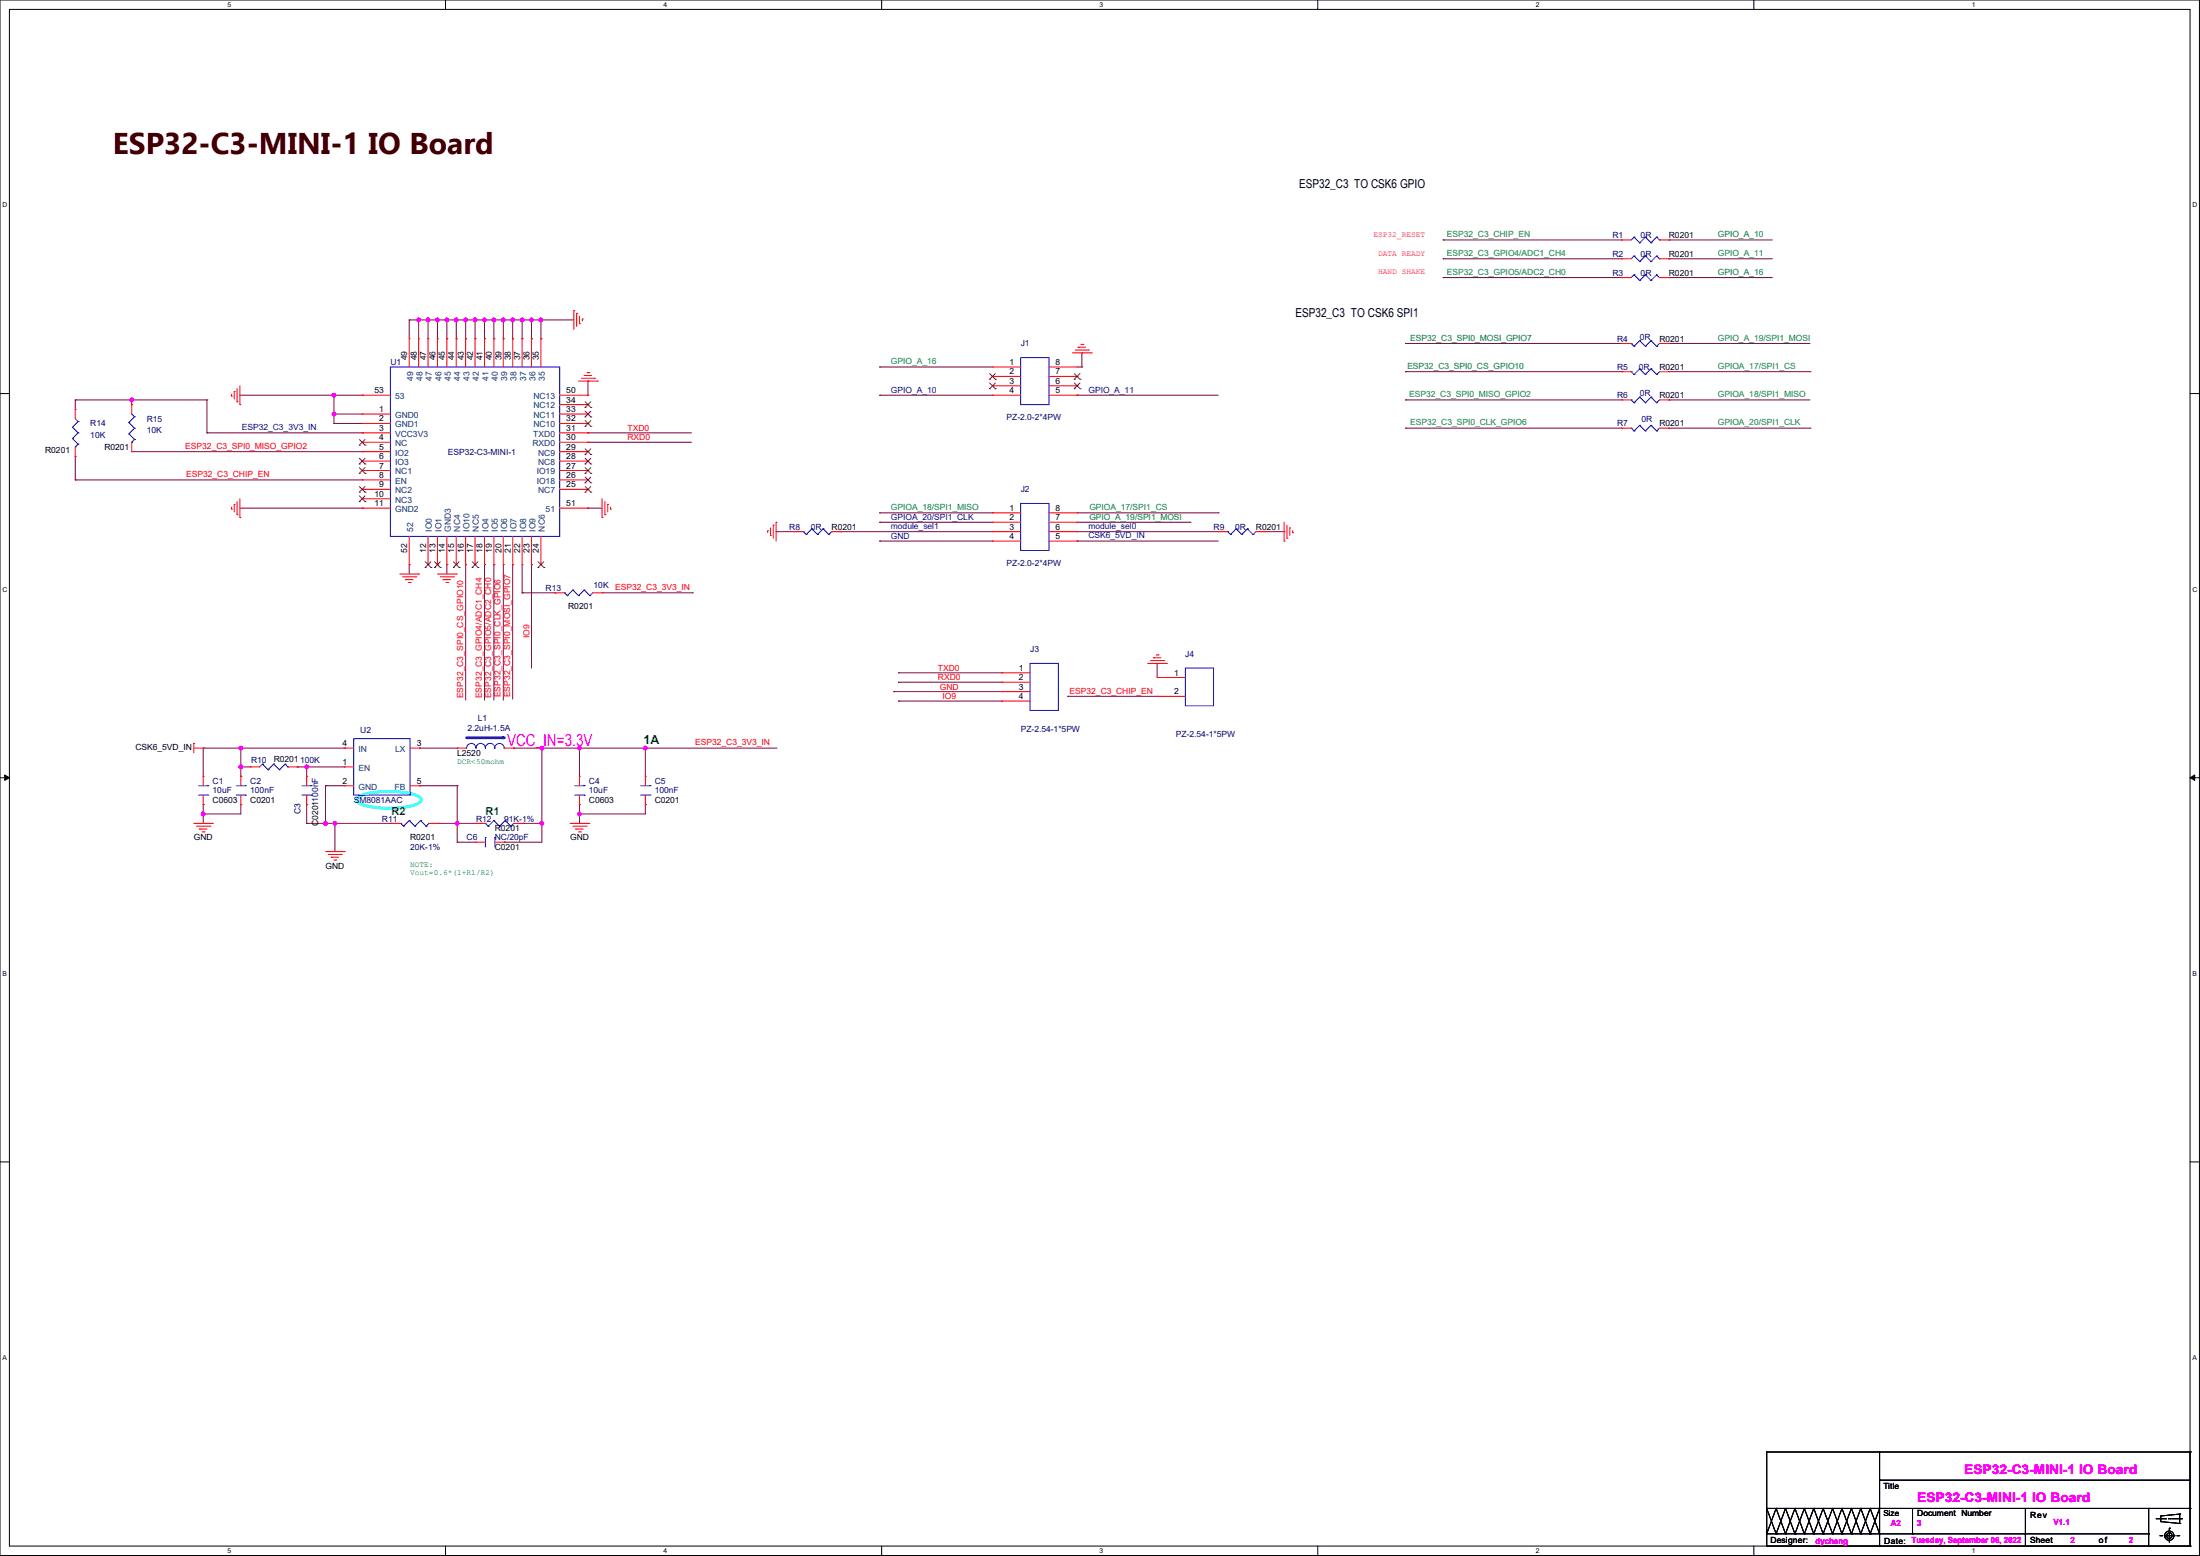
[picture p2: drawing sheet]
<svg xmlns="http://www.w3.org/2000/svg" width="297mm" height="210mm" viewBox="0 0 297 210" stroke-linecap="round" stroke-linejoin="round" font-family="sans-serif">
<g fill="none" stroke="#000" stroke-width=".14">
<path d="M0 0h296.9v209.9h-296.9zM1.3 1.3h294.4v207.4h-294.4zM60.1 0v1.3M119 0v1.3M177.9 0v1.3M236.8 0v1.3M0 53.1h1.3M295.7 53.1h1.2M0 105h1.3M.6 104.6l.7 .4-.7 .3zM295.7 105l.6-.4v.7zM295.7 105h1.2"/>
<path d="M0 156.8h1.3M295.7 156.8h1.2M60.1 208.7v1.2M119 208.7v1.2M177.9 208.7v1.2M236.8 208.7v1.2"/>
</g>
<path d="M.6 104.6l.7 .4-.7 .3zM295.7 105l.6-.4v.7z" fill="#000"/>
<path d="M48.2 107.7a7.4 7.4 0 0 1 4.3-.9 7.4 7.4 0 0 1 4.3 .9l.1 .2a1.84 1.84 0 0 1-1.7 .9 12.8 12.8 0 0 1-6.6-.4l-.4-.2-.1-.3z" fill="none" stroke="#0ff" stroke-width=".38"/>
<g fill="none" stroke="#800040" stroke-width=".14">
<path d="M194.8 37.5h.1M194.8 32.4h.1M194.8 34.9h.1M194.8 37.5h24.1M194.8 32.4h24.1M194.8 34.9h24.1M225.3 37.5h.1M225.3 32.4h.1M225.3 34.9h.1M225.3 37.5h14M225.3 32.4h14M225.3 34.9h14"/>
<path d="M27.9 58.4h21M32.4 53.3h12.7M45.1 53.3h.1M48.9 58.4h.1M79.4 59.7h.1M79.4 58.4h.1M79.4 58.4h13.9M79.4 59.7h13.9M118.7 49.5h.1M118.7 53.3h.1M118.7 53.3h15.3M118.7 49.5h15.3"/>
<path d="M145.4 53.3h.1M145.4 53.3h19.1M145.4 49.5h.6M146 49.5h.1M146 47.6h.1M146 47.6v1.9M189.7 54h.1M189.7 57.8h.1M189.7 46.4h.1M189.7 50.2h.1M189.7 50.2h29.2M189.7 57.8h29.2"/>
<path d="M189.7 46.4h29.2M189.7 54h29.2M225.3 46.4h.1M225.3 54h.1M225.3 50.2h19M225.3 57.8h19M225.3 46.4h19M225.3 54h19M244.3 50.2h.1M244.3 57.8h.1M17.8 61h31.1M48.9 61h.1"/>
<path d="M62.9 76.2h.1M62.9 76.2v18.3M67.9 76.2h.1M67.9 76.2v18.3M69.2 76.2h.1M69.2 76.2v18.2M79.4 68.6h.1M79.4 68.6h1.9M113.5 71.8h.1M113.5 71.8h20.5M118.7 70.5h.1M118.7 73h.1"/>
<path d="M118.7 69.2h.1M118.7 70.5h15.3M118.7 73h15.3M118.7 69.2h15.3M145.4 73h.1M145.4 71.8h.1M145.4 70.5h15.3M145.4 71.8h19.1M145.4 73h19.1M145.4 69.2h19.1M160.7 70.5h.1M164.5 69.2h.1"/>
<path d="M32.5 103.5h.1M45.2 111.1h.1M45.2 111.1v3.8M45.2 111.1h7.6M46.5 101h.1M46.5 101h-14v2.5M52.8 111.1h.1"/>
</g>
<circle cx="32.5" cy="101" r=".25" fill="#f0f"/>
<circle cx="32.5" cy="101" r=".25" fill="none" stroke="#f0f" stroke-width=".14"/>
<path d="M32.5 103.5h.1M32.5 103.5h1.3" fill="none" stroke="#800040" stroke-width=".14"/>
<circle cx="32.5" cy="103.5" r=".25" fill="#f0f"/>
<circle cx="32.5" cy="103.5" r=".25" fill="none" stroke="#f0f" stroke-width=".14"/>
<g fill="none" stroke="#800040" stroke-width=".14">
<path d="M27.4 101h.1M27.4 101h5.1M27.4 101v3.8M32.5 104.8h.1M32.5 101h.1M32.5 103.5v1.3M56.6 101h.1M56.6 101h5.1M69.3 101h.1M69.3 101h3.9M87.1 101h.1M87.1 101h17.8"/>
<path d="M87.1 101v3.8"/>
</g>
<circle cx="87.1" cy="101" r=".25" fill="#f0f"/>
<circle cx="87.1" cy="101" r=".25" fill="none" stroke="#f0f" stroke-width=".14"/>
<path d="M73.2 101h.1M73.2 101h13.9M78.2 101h.1M78.2 101v3.8" fill="none" stroke="#800040" stroke-width=".14"/>
<circle cx="78.2" cy="101" r=".25" fill="#f0f"/>
<circle cx="78.2" cy="101" r=".25" fill="none" stroke="#f0f" stroke-width=".14"/>
<path d="M73.2 101h.1M73.2 101v10.1" fill="none" stroke="#800040" stroke-width=".14"/>
<circle cx="73.1" cy="111.1" r=".25" fill="#f0f"/>
<circle cx="73.1" cy="111.1" r=".25" fill="none" stroke="#f0f" stroke-width=".14"/>
<circle cx="73.1" cy="101" r=".25" fill="#f0f"/>
<circle cx="73.1" cy="101" r=".25" fill="none" stroke="#f0f" stroke-width=".14"/>
<path d="M41.4 103.5h.1M41.4 103.5h5.1" fill="none" stroke="#800040" stroke-width=".14"/>
<circle cx="41.4" cy="103.5" r=".25" fill="#f0f"/>
<circle cx="41.4" cy="103.5" r=".25" fill="none" stroke="#f0f" stroke-width=".14"/>
<path d="M40.1 103.5h.1M40.1 103.5h1.3M41.4 103.5h.1M41.4 103.5v1.3M61.7 106h.1M61.7 106v5.1" fill="none" stroke="#800040" stroke-width=".14"/>
<circle cx="61.7" cy="111.1" r=".25" fill="#f0f"/>
<circle cx="61.7" cy="111.1" r=".25" fill="none" stroke="#f0f" stroke-width=".14"/>
<path d="M27.4 108.6h.1M27.4 109.9h.1M27.4 108.6v2.5M32.5 108.6h.1M32.5 108.6v1.3h-5.1M41.4 108.6h.1M41.4 108.6v2.5M56.6 106h.1M56.6 106h5.1" fill="none" stroke="#800040" stroke-width=".14"/>
<circle cx="27.4" cy="109.8" r=".25" fill="#f0f"/>
<circle cx="27.4" cy="109.8" r=".25" fill="none" stroke="#f0f" stroke-width=".14"/>
<path d="M78.2 108.6h.1M78.2 109.9h.1M78.2 108.6v1.3M87.1 108.6h.1M87.1 108.6v1.3h-8.9" fill="none" stroke="#800040" stroke-width=".14"/>
<circle cx="78.2" cy="109.8" r=".25" fill="#f0f"/>
<circle cx="78.2" cy="109.8" r=".25" fill="none" stroke="#f0f" stroke-width=".14"/>
<g fill="none" stroke="#800040" stroke-width=".14">
<path d="M41.4 111.1h.1M41.4 111.1h2.5M43.9 111.1h.1M43.9 106v5.1M59.2 111.1h.1M59.2 111.1h5.1M61.7 111.1h.1M61.7 113.7h.1M61.7 111.1v2.6M61.7 113.7h2.6M68.1 113.7h.1M70.6 111.1h.1"/>
<path d="M70.6 111.1h2.6M73.2 111.1h.1M73.2 111.1v2.6h-5.1M78.2 109.9h.1M78.2 109.9v1.2"/>
</g>
<circle cx="43.9" cy="111.1" r=".25" fill="#f0f"/>
<circle cx="43.9" cy="111.1" r=".25" fill="none" stroke="#f0f" stroke-width=".14"/>
<path d="M43.9 111.1h1.3M45.2 111.1h.1" fill="none" stroke="#800040" stroke-width=".14"/>
<circle cx="45.2" cy="111.1" r=".25" fill="#f0f"/>
<circle cx="45.2" cy="111.1" r=".25" fill="none" stroke="#f0f" stroke-width=".14"/>
<g fill="none" stroke="#800040" stroke-width=".14">
<path d="M55.2 43.2h1.3M56.5 43.2h.1M57.8 43.2h.1M57.8 43.2v2.5M62.9 43.2h.1M62.9 43.2h3.8M64.1 43.2h.1M65.4 43.2h.1M10.2 64.8h.1M10.2 64.8h38.7M65.4 76.2h.1M65.4 76.2v18.3"/>
<path d="M66.7 76.2h.1M66.7 76.2v18.3M104.8 71.8h.1M104.8 71.8h2.4M170.8 71.8h2.6M173.4 71.8h.1M43.9 106h.1M43.9 106h2.6"/>
</g>
<circle cx="66.7" cy="43.2" r=".25" fill="#f0f"/>
<circle cx="66.7" cy="43.2" r=".25" fill="none" stroke="#f0f" stroke-width=".14"/>
<circle cx="65.4" cy="43.2" r=".25" fill="#f0f"/>
<circle cx="65.4" cy="43.2" r=".25" fill="none" stroke="#f0f" stroke-width=".14"/>
<path d="M66.7 43.2h.1M66.7 43.2h2.5M67.9 43.2h.1" fill="none" stroke="#800040" stroke-width=".14"/>
<circle cx="69.2" cy="43.2" r=".25" fill="#f0f"/>
<circle cx="69.2" cy="43.2" r=".25" fill="none" stroke="#f0f" stroke-width=".14"/>
<circle cx="67.9" cy="43.2" r=".25" fill="#f0f"/>
<circle cx="67.9" cy="43.2" r=".25" fill="none" stroke="#f0f" stroke-width=".14"/>
<path d="M69.2 43.2h.1M69.2 43.2h2.6M70.5 43.2h.1" fill="none" stroke="#800040" stroke-width=".14"/>
<circle cx="71.7" cy="43.2" r=".25" fill="#f0f"/>
<circle cx="71.7" cy="43.2" r=".25" fill="none" stroke="#f0f" stroke-width=".14"/>
<circle cx="70.5" cy="43.2" r=".25" fill="#f0f"/>
<circle cx="70.5" cy="43.2" r=".25" fill="none" stroke="#f0f" stroke-width=".14"/>
<path d="M71.8 43.2h.1M71.8 43.2h5.7M73 43.2h.1" fill="none" stroke="#800040" stroke-width=".14"/>
<circle cx="73" cy="43.2" r=".25" fill="#f0f"/>
<circle cx="73" cy="43.2" r=".25" fill="none" stroke="#f0f" stroke-width=".14"/>
<path d="M55.2 43.2h.1M55.2 43.2v2.5M57.8 43.2h.1M57.8 43.2h5.1M59.1 43.2h.1M60.3 43.2h.1M61.6 43.2h.1" fill="none" stroke="#800040" stroke-width=".14"/>
<circle cx="60.3" cy="43.2" r=".25" fill="#f0f"/>
<circle cx="60.3" cy="43.2" r=".25" fill="none" stroke="#f0f" stroke-width=".14"/>
<path d="M59.1 45.7h.1M59.1 43.2v2.5" fill="none" stroke="#800040" stroke-width=".14"/>
<circle cx="59" cy="43.2" r=".25" fill="#f0f"/>
<circle cx="59" cy="43.2" r=".25" fill="none" stroke="#f0f" stroke-width=".14"/>
<path d="M56.5 43.2h.1M56.5 43.2v2.5M56.5 43.2h1.3M57.8 43.2h.1" fill="none" stroke="#800040" stroke-width=".14"/>
<circle cx="56.5" cy="43.2" r=".25" fill="#f0f"/>
<circle cx="56.5" cy="43.2" r=".25" fill="none" stroke="#f0f" stroke-width=".14"/>
<circle cx="57.8" cy="43.2" r=".25" fill="#f0f"/>
<circle cx="57.8" cy="43.2" r=".25" fill="none" stroke="#f0f" stroke-width=".14"/>
<path d="M60.3 45.7h.1M60.3 43.2v2.5M61.6 45.7h.1M61.6 43.2v2.5" fill="none" stroke="#800040" stroke-width=".14"/>
<circle cx="61.6" cy="43.2" r=".25" fill="#f0f"/>
<circle cx="61.6" cy="43.2" r=".25" fill="none" stroke="#f0f" stroke-width=".14"/>
<path d="M62.9 45.7h.1M62.9 43.2v2.5" fill="none" stroke="#800040" stroke-width=".14"/>
<circle cx="62.9" cy="43.2" r=".25" fill="#f0f"/>
<circle cx="62.9" cy="43.2" r=".25" fill="none" stroke="#f0f" stroke-width=".14"/>
<path d="M64.1 45.7h.1M64.1 43.2v2.5" fill="none" stroke="#800040" stroke-width=".14"/>
<circle cx="64.1" cy="43.2" r=".25" fill="#f0f"/>
<circle cx="64.1" cy="43.2" r=".25" fill="none" stroke="#f0f" stroke-width=".14"/>
<g fill="none" stroke="#800040" stroke-width=".14">
<path d="M45.1 57.2h.1M45.1 55.9h.1M45.1 57.2h3.8M45.1 53.3v2.6M65.4 45.7h.1M65.4 43.2v2.5M66.7 45.7h.1M66.7 43.2v2.5M67.9 45.7h.1M67.9 43.2v2.5M69.2 45.7h.1M69.2 43.2v2.5"/>
<path d="M70.5 45.7h.1M70.5 43.2v2.5M71.8 45.7h.1M71.8 43.2v2.5M73 45.7h.1M73 43.2v2.5M79.4 51.4h.1M79.4 51.4v1.9M32.4 68.6h16.5M48.9 68.6h.1M55.2 76.2h.1M55.2 76.2v1.3"/>
</g>
<circle cx="45.1" cy="53.3" r=".25" fill="#f0f"/>
<circle cx="45.1" cy="53.3" r=".25" fill="none" stroke="#f0f" stroke-width=".14"/>
<circle cx="45.1" cy="55.9" r=".25" fill="#f0f"/>
<circle cx="45.1" cy="55.9" r=".25" fill="none" stroke="#f0f" stroke-width=".14"/>
<g fill="none" stroke="#800040" stroke-width=".14">
<path d="M10.2 54h.1M10.2 54v1.2M10.2 54h17.7M17.8 54h.1M17.8 54v.6M27.9 58.4h.1M27.9 54h.1M27.9 54v4.4M45.1 55.9h.1M45.1 57.2h.1M45.1 53.3h3.8M45.1 55.9h3.8"/>
<path d="M45.1 55.9v1.3M48.9 53.3h.1M10.2 61.6h.1M10.2 61.6v3.2M60.3 76.2h.1M60.3 76.2v1.3M70.5 76.2v3.8M71.8 76.2h.1M71.8 76.2v14M70.5 80h.1M70.5 80h4.4M74.9 80h.1"/>
<path d="M81.3 80h12.2M93.5 80h.1M121.3 90.8h.1M121.3 92.1h.1M121.3 94.6h.1M121.3 90.8h14M121.3 92.1h14M121.3 94.6h14M144.1 94h.1M144.1 94h12.1M156.2 89.5h.1M156.2 89.5v1.9"/>
</g>
<circle cx="17.8" cy="54" r=".25" fill="#f0f"/>
<circle cx="17.8" cy="54" r=".25" fill="none" stroke="#f0f" stroke-width=".14"/>
<path d="M120.6 93.3h.1M120.6 93.3h14.7" fill="none" stroke="#800040" stroke-width=".14"/>
<g fill="none" stroke="#f00" stroke-width=".14">
<path d="M218.9 37.5h.1M218.9 32.4h.1M218.9 37.5h1.3M218.9 32.4h1.3M224 37.5h1.3M224 32.4h1.3M225.3 37.5h.1M225.3 32.4h.1M10.2 55.2h.1M10.2 55.2v1.3M17.8 54.6h.1M17.8 54.6v1.3"/>
<path d="M17.8 59.7v1.3M31.2 53.5h.1M31.2 53.2v.3M31.6 52.8h.1M31.6 52.8v1M32 54.2h.1M32 52.5v1.7M32.4 54.6h.1M32.4 52.1v2.5M77.5 41.9h.1M77.5 41.9v2.5M77.9 42.3h.1"/>
<path d="M77.9 42.3v1.8M78.1 51.4h2.5M78.2 43.7h.1M78.2 42.7v1M78.5 51.1h1.8M78.6 43.1h.1M78.6 43.1v.2M78.9 50.7h.1M78.9 50.7h1M79.2 50.3h.3M79.5 50.3h.1M80.3 51.1h.1"/>
<path d="M80.6 51.4h.1M144.8 47.6h2.5M145.2 47.2h1.7M145.5 46.9h.1M145.5 46.9h1.1M145.9 46.5h.3M146.2 46.5h.1M146.9 47.2h.1M147.3 47.6h.1M218.9 46.4h.1M218.9 54h.1M218.9 46.4h1.3"/>
<path d="M218.9 54h1.3M224 46.4h1.3M224 54h1.3M225.3 46.4h.1M225.3 54h.1M10.2 61.6h.1M10.2 60.3v1.3M17.8 61h.1M31.2 68.7h.1M31.2 68.5v.2M31.6 68.1h.1M31.6 68.1v1"/>
<path d="M32 69.5h.1M32 67.7v1.8M32.4 69.8h.1M32.4 67.3v2.5M54 77.5h2.5M54.4 77.9h1.7M54.7 78.2h.1M54.7 78.2h1.1M55.1 78.6h.3M55.4 78.6h.1M56.1 77.9h.1M56.5 77.5h.1"/>
<path d="M59.1 77.5h2.5M59.4 77.9h1.8M59.8 78.2h.1M59.8 78.2h1M60.2 78.6h.3M60.5 78.6h.1M61.2 77.9h.1M61.6 77.5h.1M81.3 69.8h.1M81.3 67.3v2.5M81.7 69.5h.1M81.7 67.7v1.8"/>
<path d="M82 68.1h.1M82 68.1v1M82.4 68.7h.1M82.4 68.5v.2M103.6 71.6h.1M103.6 71.6v.3M104 72.3h.1M104 71.2v1.1M104.4 70.9h.1M104.4 70.9v1.7M104.8 70.5h.1M104.8 70.5v2.5"/>
<path d="M107.2 71.8h.1M107.2 71.8h1.3M112.3 71.8h1.2M113.5 71.8h.1M134 69.2h.1M134 70.5h.1M134 71.8h.1M134 73h.1M134 71.8h3.8M134 69.2h3.8M134 70.5h3.8M134 73h3.8"/>
<path d="M141.6 71.8h3.8M141.6 69.2h3.8M141.6 70.5h3.8M141.6 73h3.8M145.4 73h.1M145.4 71.8h.1M145.4 70.5h.1M145.4 69.2h.1M164.5 71.8h.1M164.5 71.8h1.2M169.5 71.8h1.3M170.8 71.8h.1"/>
<path d="M173.4 73h.1M173.4 70.5v2.5M173.7 72.6h.1M173.7 70.9v1.7M174.1 71.2h.1M174.1 71.2v1.1M174.5 71.9h.1M174.5 71.6v.3M135.3 90.8h.1M135.3 92.1h.1M135.3 93.3h.1M135.3 94.6h.1"/>
<path d="M135.3 90.8h3.8M135.3 92.1h3.8M135.3 93.3h3.8M135.3 94.6h3.8M154.9 89.5h2.6M155.3 89.2h1.8M155.7 88.8h.1M155.7 88.8h1M156.1 88.4h.2M156.2 91.4h.1M156.2 94h.1M156.2 91.4h3.8"/>
<path d="M156.2 94h3.8M156.3 88.4h.1M157.1 89.2h.1M157.5 89.5h.1M26.2 100.3h.1M26.2 111.1h2.5M26.2 101h1.2M26.2 100.3v1.3M26.5 111.5h1.8M26.9 111.9h.1M26.9 111.9h1M27.3 112.3h.3"/>
<path d="M27.4 101h.1M27.4 108.6h.1M27.4 104.8h.1M27.4 104.8v1.2M27.4 107.3v1.3M27.6 112.3h.1M28.3 111.5h.1M28.7 111.1h.1M32.5 108.6h.1M32.5 104.8h.1M32.5 104.8v1.2M32.5 107.3v1.3"/>
<path d="M33.8 103.5h.1M33.8 103.5h1.3M38.9 103.5h1.2M40.1 103.5h.1M41.4 108.6h.1M41.4 104.8h.1M41.4 104.8v1.2M41.4 107.3v1.3M43.9 114.9h2.6M44.3 115.3h1.8M44.7 115.7h.1M44.7 115.7h1"/>
<path d="M45.1 116.1h.2M45.3 116.1h.1M46.1 115.3h.1M46.5 114.9h.1M46.5 103.5h.1M46.5 106h.1M46.5 101h.1M46.5 101h1.3M46.5 103.5h1.3M46.5 106h1.3M55.4 101h1.2M55.4 106h1.2"/>
<path d="M56.6 101h.1M56.6 106h.1M64.3 113.7h.1M64.3 113.7h1.2M66.8 113.7h1.3M68.1 113.7h.1M77 111.1h2.5M77.3 111.5h1.8M77.7 111.9h.1M77.7 111.9h1M78.1 112.3h.3M78.2 108.6h.1"/>
<path d="M78.2 104.8h.1M78.2 104.8v1.2M78.2 107.3v1.3M78.4 112.3h.1M79.1 111.5h.1M79.5 111.1h.1M87.1 108.6h.1M87.1 104.8h.1M87.1 104.8v1.2M87.1 107.3v1.3"/>
</g>
<g fill="none" stroke="#000" stroke-width=".14">
<path d="M238.5 196h15.2v12.7h-15.2zM253.7 199.8h.1M253.7 199.8h42M253.7 196h42M295.7 196h.1M295.7 196v12.7M238.5 203.6h.1M238.5 207h.1M238.5 203.6h57.2M238.5 207h51.6M238.5 203.6l1.3 3.4M239.8 207h.1"/>
<path d="M239.8 203.6h.1M239.8 203.6l1.2 3.4M239.8 203.6l-1.3 3.4M241 207h.1M241 203.6h.1M241 203.6l1.3 3.4M241 203.6l-1.2 3.4M242.3 207h.1M242.3 203.6h.1M242.3 203.6l1.3 3.4M242.3 203.6l-1.3 3.4M243.6 207h.1"/>
<path d="M243.6 203.6h.1M243.6 203.6l1.3 3.4M243.6 203.6l-1.3 3.4M244.9 207h.1M244.9 203.6h.1M244.9 203.6l1.2 3.4M244.9 203.6l-1.3 3.4M246.1 207h.1M246.1 203.6h.1M246.1 203.6l1.3 3.4M246.1 203.6l-1.2 3.4M247.4 207h.1"/>
<path d="M247.4 203.6h.1M247.4 203.6l1.3 3.4M247.4 203.6l-1.3 3.4M248.7 207h.1M248.7 203.6h.1M248.7 203.6l1.2 3.4M248.7 203.6l-1.3 3.4M249.9 207h.1M249.9 203.6h.1M249.9 203.6l1.3 3.4M249.9 203.6l-1.2 3.4M251.2 207h.1"/>
<path d="M251.2 203.6h.1M251.2 203.6l-1.3 3.4M251.2 203.6l1.3 3.4M252.5 207h.1M252.5 203.6h.1M252.5 203.6l1.2 3.4M252.5 203.6l-1.3 3.4M253.7 207h.1M253.7 203.6h.1M253.7 208.7h42M253.7 203.6l-1.2 3.4M258.2 207h.1"/>
<path d="M258.2 203.6v3.4M273.4 203.6h.1M273.4 203.6v5.1M290.1 203.6h.1M290.1 207h.1M290.1 203.6v5.1M291.1 205h1.3M291.6 207.3h.2M291.7 205.4h.1M291.7 205.4l2.6 .2M291.8 207.3h.1M292.2 207.3h1.3"/>
<path d="M292.4 205h.1M292.7 205h.3M292.9 206.9h.1M292.9 206.2h.1M292.9 206.2v.3M292.9 206.9v1.3M293 205h.1M293.2 205h1.3M293.5 207.3h.1M293.9 207.3h.2M294.1 207.3h.1M294.3 204.3h.1"/>
<path d="M294.3 205.6h.1M294.3 204.3l-2.6 .3v.8M294.3 204.3v1.3M294.5 205h.1M295.7 208.7h.1M295.7 203.6h.1"/>
<circle cx="292.9" cy="207.3" r=".63"/>
<circle cx="292.9" cy="207.3" r=".38"/>
</g>
<g fill="none" stroke="#00f" stroke-width=".14">
<path d="M220.6 37.1h.1M220.6 32h.1M220.6 37.1l-.4 .4M220.6 37.1l.8 .7M220.6 32l-.4 .4M220.6 32l.8 .8M221.4 37.8h.1M221.4 32.8h.1M222.1 37.1h.1M222.1 32h.1M222.1 37.1l-.7 .7M222.1 37.1l.8 .7"/>
<path d="M222.1 32l-.7 .8M222.1 32l.8 .8M222.9 37.8h.1M222.9 32.8h.1M223.6 37.1h.1M223.6 32h.1M223.6 37.1l-.7 .7M223.6 37.1l.4 .4M223.6 32l-.7 .8M223.6 32l.4 .4M224 37.5h.1M224 32.4h.1"/>
<path d="M9.8 57.7h.1M9.8 59.2h.1M9.8 57.7l.7 .7M9.8 59.2l.7 .7M10.2 56.5l.3 .4M10.5 56.9h.1M10.5 58.4h.1M10.5 59.9h.1M10.5 56.9l-.7 .8M10.5 58.4l-.7 .8M10.5 59.9l-.3 .4M17.4 57h.1"/>
<path d="M17.4 58.5h.1M17.4 57l.8 .8M17.4 58.5l.8 .8M17.8 59.7h.1M17.8 55.9l.4 .4M18.2 56.3h.1M18.2 57.8h.1M18.2 59.3h.1M18.2 56.3l-.8 .7M18.2 57.8l-.8 .7M18.2 59.3l-.4 .4M220.2 46.4h.1"/>
<path d="M220.2 54h.1M220.2 46.4l.4 .3M220.2 54l.4 .4M220.6 46.7h.1M220.6 54.4h.1M221.4 46h.1M221.4 53.6h.1M221.4 46l.7 .7M221.4 46l-.8 .7M221.4 53.6l.7 .8M221.4 53.6l-.8 .8M222.1 46.7h.1"/>
<path d="M222.1 54.4h.1M222.9 46h.1M222.9 53.6h.1M222.9 46l.7 .7M222.9 46l-.8 .7M222.9 53.6l.7 .8M222.9 53.6l-.8 .8M223.6 46.7h.1M223.6 54.4h.1M224 46.4l-.4 .3M224 54l-.4 .4M10.2 60.3h.1"/>
<path d="M108.5 71.8h.1M108.5 71.8l.3 .3M108.8 72.1h.1M109.6 71.4h.1M109.6 71.4l.8 .7M109.6 71.4l-.8 .7M110.4 72.1h.1M111.1 71.4h.1M111.1 71.4l.8 .7M111.1 71.4l-.7 .7M111.9 72.1h.1M112.3 71.8l-.4 .3"/>
<path d="M137.8 67.9h3.8v6.4h-3.8zM165.7 71.8h.1M165.7 71.8l.4 .3M166.1 72.1h.1M166.9 71.4h.1M166.9 71.4l.7 .7M166.9 71.4l-.8 .7M167.6 72.1h.1M168.4 71.4h.1M168.4 71.4l.8 .7M168.4 71.4l-.8 .7M169.2 72.1h.1"/>
<path d="M169.5 71.8l-.3 .3M47.8 99.7h7.6v7.6h-7.6zM139.1 89.5h3.8v6.4h-3.8zM160 90.2h3.8v5h-3.8zM26.8 107.3h1.3M26.8 106h1.3M28.1 107.3h.1M28.1 106h.1M31.9 107.3h1.2M31.9 106h1.2M33.1 107.3h.1M33.1 106h.1"/>
<path d="M35.4 103.1h.1M35.4 103.1l-.3 .4M35.4 103.1l.8 .8M36.2 103.9h.1M37 103.1h.1M37 103.1l-.8 .8M37 103.1l.7 .8M37.7 103.9h.1M38.5 103.1h.1M38.5 103.1l-.8 .8M38.5 103.1l.4 .4M38.9 103.5h.1"/>
<path d="M40.8 107.3h1.2M40.8 106h1.2M42 107.3h.1M42 106h.1M63 101a.63 .63 0 0 1 .6-.7 .63 .63 0 0 1 .7 .7 .63 .63 0 0 1 .6-.7 .63 .63 0 0 1 .6 .7M65.5 113h.1M65.5 101a.63 .63 0 0 1 .7-.7 .63 .63 0 0 1 .6 .7 .63 .63 0 0 1 .6-.7 .63 .63 0 0 1 .7 .7M65.5 113v1.3M66.8 113h.1M66.8 113v1.3M77.6 107.3h1.3M77.6 106h1.3"/>
<path d="M78.9 107.3h.1M78.9 106h.1M86.5 107.3h1.3M86.5 106h1.3M87.8 107.3h.1M87.8 106h.1"/>
</g>
<path d="M63 99.6h4.9" fill="none" stroke="#00f" stroke-width=".38"/>
<circle cx="67.9" cy="99.6" r=".19" fill="#00f"/>
<g fill="none" stroke="#f00" stroke-width=".14">
<path d="M218.9 34.9h.1M218.9 34.9h1.3M224 34.9h1.3M225.3 34.9h.1M48.9 55.9h.1M48.9 57.2h.1M48.9 58.4h.1M48.9 59.7h.1M48.9 53.3h.1M48.9 53.3h3.8M48.9 55.9h3.8M48.9 57.2h3.8"/>
<path d="M48.9 58.4h3.8M48.9 59.7h3.8M55.2 45.7h.1M55.2 45.7v3.8M56.5 45.7h.1M56.5 45.7v3.8M57.8 45.7h.1M57.8 45.7v3.8M59.1 45.7h.1M59.1 45.7v3.8M60.3 45.7h.1M60.3 45.7v3.8"/>
<path d="M61.6 45.7h.1M61.6 45.7v3.8M62.9 45.7h.1M62.9 45.7v3.8M64.1 45.7h.1M64.1 45.7v3.8M65.4 45.7h.1M65.4 45.7v3.8M66.7 45.7h.1M66.7 45.7v3.8M67.9 45.7h.1M67.9 45.7v3.8"/>
<path d="M69.2 45.7h.1M69.2 45.7v3.8M70.5 45.7h.1M70.5 45.7v3.8M71.8 45.7h.1M71.8 45.7v3.8M73 45.7h.1M73 45.7v3.8M75.6 53.3h3.8M75.6 55.9h3.8M75.6 57.2h3.8M75.6 58.4h3.8"/>
<path d="M75.6 59.7h3.8M75.6 54.6h3.8M79.4 59.7h.1M79.4 58.4h.1M79.4 57.2h.1M79.4 55.9h.1M79.4 54.6h.1M79.4 53.3h.1M134 49.5h.1M134 50.8h.1M134 52.1h.1M134 53.3h.1"/>
<path d="M134 49.5h3.8M134 50.8h3.8M134 52.1h3.8M134 53.3h3.8M141.6 49.5h3.8M141.6 50.8h3.8M141.6 52.1h3.8M141.6 53.3h3.8M145.4 53.3h.1M145.4 52.1h.1M145.4 50.8h.1M145.4 49.5h.1"/>
<path d="M218.9 50.2h.1M218.9 57.8h.1M218.9 50.2h1.3M218.9 57.8h1.3M224 50.2h1.3M224 57.8h1.3M225.3 50.2h.1M225.3 57.8h.1M48.9 61h.1M48.9 62.2h.1M48.9 63.5h.1M48.9 64.8h.1"/>
<path d="M48.9 66h.1M48.9 67.3h.1M48.9 68.6h.1M48.9 61h3.8M48.9 62.2h3.8M48.9 63.5h3.8M48.9 64.8h3.8M48.9 66h3.8M48.9 67.3h3.8M48.9 68.6h3.8M55.2 76.2h.1M55.2 72.4v3.8"/>
<path d="M57.8 76.2h.1M57.8 72.4v3.8M59.1 76.2h.1M59.1 72.4v3.8M60.3 76.2h.1M60.3 72.4v3.8M61.6 76.2h.1M61.6 72.4v3.8M62.9 76.2h.1M62.9 72.4v3.8M64.1 76.2h.1M64.1 72.4v3.8"/>
<path d="M65.4 76.2h.1M65.4 72.4v3.8M66.7 76.2h.1M66.7 72.4v3.8M67.9 76.2h.1M67.9 72.4v3.8M69.2 76.2h.1M69.2 72.4v3.8M70.5 76.2h.1M70.5 72.4v3.8M71.8 76.2h.1M71.8 72.4v3.8"/>
<path d="M73 76.2h.1M73 72.4v3.8M75.6 61h3.8M75.6 62.2h3.8M75.6 63.5h3.8M75.6 64.8h3.8M75.6 66h3.8M75.6 68.6h3.8M79.4 66h.1M79.4 64.8h.1M79.4 63.5h.1M79.4 62.2h.1"/>
<path d="M79.4 61h.1M79.4 68.6h.1M74.9 80h.1M74.9 80h1.3M80 80h1.3M81.3 80h.1M52.8 111.1h.1M52.8 111.1h1.3M57.9 111.1h1.3M59.2 111.1h.1M61.7 101h.1M61.7 101h1.3"/>
<path d="M64.3 111.1h.1M64.3 111.1h1.2M68.1 101h1.2M69.3 101h.1M69.3 111.1h1.3M70.6 111.1h.1"/>
</g>
<g fill="none" stroke="#00f" stroke-width=".14">
<path d="M220.6 34.5h.1M220.6 34.5l-.4 .4M220.6 34.5l.8 .8M221.4 35.3h.1M222.1 34.5h.1M222.1 34.5l-.7 .8M222.1 34.5l.8 .8M222.9 35.3h.1M223.6 34.5h.1M223.6 34.5l-.7 .8M223.6 34.5l.4 .4M224 34.9h.1"/>
<path d="M52.7 49.5h22.9v22.9h-22.9zM137.8 48.3h3.8v6.3h-3.8zM220.2 50.2h.1M220.2 57.8h.1M220.2 50.2l.4 .3M220.2 57.8l.4 .4M220.6 50.5h.1M220.6 58.2h.1M221.4 49.8h.1M221.4 57.4h.1M221.4 49.8l.7 .7M221.4 49.8l-.8 .7"/>
<path d="M221.4 57.4l.7 .8M221.4 57.4l-.8 .8M222.1 50.5h.1M222.1 58.2h.1M222.9 49.8h.1M222.9 57.4h.1M222.9 49.8l.7 .7M222.9 49.8l-.8 .7M222.9 57.4l.7 .8M222.9 57.4l-.8 .8M223.6 50.5h.1M223.6 58.2h.1"/>
<path d="M224 50.2l-.4 .3M224 57.8l-.4 .4M77.3 79.6h.1M77.3 79.6l.8 .8M77.3 79.6l-.7 .8M78.9 79.6h.1M78.9 79.6l.7 .8M78.9 79.6l-.8 .8M76.2 80h.1M76.2 80l.4 .4M76.6 80.4h.1M78.1 80.4h.1"/>
<path d="M79.6 80.4h.1M80 80l-.4 .4M54.1 111.1h.1M54.1 111.1l.4 .4M54.5 111.5h.1M55.2 110.7h.1M55.2 110.7l.8 .8M55.2 110.7l-.7 .8M56 111.5h.1M56.8 110.7h.1M56.8 110.7l.7 .8M56.8 110.7l-.8 .8"/>
<path d="M57.5 111.5h.1M57.9 111.1l-.4 .4M65.5 111.1h.1M65.5 111.1l.4 .4M65.9 111.5h.1M66.7 110.7h.1M66.7 110.7l.7 .8M66.7 110.7l-.8 .8M67.4 111.5h.1M68.2 110.7h.1M68.2 110.7l.8 .8M68.2 110.7l-.8 .8"/>
<path d="M69 111.5h.1M69.3 111.1l-.3 .4"/>
</g>
<g fill="none" stroke="#804000" stroke-width=".14">
<path d="M48.5 59.3l.8 .8M49.3 59.3l-.8 .8M79 57.5h.1M79 56.3h.1M79 55h.1M79 56.8l.8 .7M79 55.5l.8 .8M79 54.2l.8 .8M79.8 54.2l-.8 .8M79.8 55.5l-.8 .8M79.8 56.8l-.8 .7M79.8 57.5h.1"/>
<path d="M79.8 56.3h.1M79.8 55h.1M133.6 51.2h.1M133.6 52.5h.1M133.6 50.4l.8 .8M133.6 51.7l.8 .8M134.4 50.4l-.8 .8M134.4 51.7l-.8 .8M134.4 51.2h.1M134.4 52.5h.1M145 52.5h.1M145 51.2h.1"/>
<path d="M145 51.7l.8 .8M145 50.4l.8 .8M145.8 51.7l-.8 .8M145.8 50.4l-.8 .8M145.8 52.5h.1M145.8 51.2h.1M48.5 60.1h.1M48.5 62.6h.1M48.5 63.9h.1M48.5 66.4h.1M48.5 67.7h.1M48.5 61.8l.8 .8"/>
<path d="M48.5 63.1l.8 .8M48.5 65.7l.8 .7M48.5 66.9l.8 .8M49.3 61.8l-.8 .8M49.3 63.1l-.8 .8M49.3 65.7l-.8 .7M49.3 66.9l-.8 .8M49.3 60.1h.1M49.3 62.6h.1M49.3 63.9h.1M49.3 66.4h.1M49.3 67.7h.1"/>
<path d="M57.4 76.6h.1M57.4 75.8l.8 .8M58.2 75.8l-.8 .8M58.2 76.6h.1M58.7 76.6h.1M58.7 75.8l.7 .8M59.4 75.8l-.7 .8M59.4 76.6h.1M61.2 76.6h.1M61.2 75.8l.8 .8M62 75.8l-.8 .8M62 76.6h.1"/>
<path d="M63.7 76.6h.1M63.8 75.8l.7 .8M64.5 75.8l-.8 .8M64.5 76.6h.1M72.6 76.6h.1M72.6 75.8l.8 .8M73.4 75.8l-.8 .8M73.4 76.6h.1M79 66.4h.1M79 65.2h.1M79 63.9h.1M79 62.6h.1"/>
<path d="M79 61.4h.1M79 65.7l.8 .7M79 64.4l.8 .8M79 63.1l.8 .8M79 61.8l.8 .8M79 60.6l.8 .8M79.8 60.6l-.8 .8M79.8 65.7l-.8 .7M79.8 64.4l-.8 .8M79.8 63.1l-.8 .8M79.8 61.8l-.8 .8M79.8 66.4h.1"/>
<path d="M79.8 65.2h.1M79.8 63.9h.1M79.8 62.6h.1M79.8 61.4h.1"/>
</g>
<circle cx="32.5" cy="101" r=".25" fill="#f0f"/>
<circle cx="32.5" cy="101" r=".25" fill="none" stroke="#f0f" stroke-width=".14"/>
<circle cx="32.5" cy="103.5" r=".25" fill="#f0f"/>
<circle cx="32.5" cy="103.5" r=".25" fill="none" stroke="#f0f" stroke-width=".14"/>
<circle cx="87.1" cy="101" r=".25" fill="#f0f"/>
<circle cx="87.1" cy="101" r=".25" fill="none" stroke="#f0f" stroke-width=".14"/>
<circle cx="78.2" cy="101" r=".25" fill="#f0f"/>
<circle cx="78.2" cy="101" r=".25" fill="none" stroke="#f0f" stroke-width=".14"/>
<circle cx="73.1" cy="111.1" r=".25" fill="#f0f"/>
<circle cx="73.1" cy="111.1" r=".25" fill="none" stroke="#f0f" stroke-width=".14"/>
<circle cx="73.1" cy="101" r=".25" fill="#f0f"/>
<circle cx="73.1" cy="101" r=".25" fill="none" stroke="#f0f" stroke-width=".14"/>
<circle cx="41.4" cy="103.5" r=".25" fill="#f0f"/>
<circle cx="41.4" cy="103.5" r=".25" fill="none" stroke="#f0f" stroke-width=".14"/>
<circle cx="61.7" cy="111.1" r=".25" fill="#f0f"/>
<circle cx="61.7" cy="111.1" r=".25" fill="none" stroke="#f0f" stroke-width=".14"/>
<circle cx="27.4" cy="109.8" r=".25" fill="#f0f"/>
<circle cx="27.4" cy="109.8" r=".25" fill="none" stroke="#f0f" stroke-width=".14"/>
<circle cx="78.2" cy="109.8" r=".25" fill="#f0f"/>
<circle cx="78.2" cy="109.8" r=".25" fill="none" stroke="#f0f" stroke-width=".14"/>
<circle cx="43.9" cy="111.1" r=".25" fill="#f0f"/>
<circle cx="43.9" cy="111.1" r=".25" fill="none" stroke="#f0f" stroke-width=".14"/>
<circle cx="45.2" cy="111.1" r=".25" fill="#f0f"/>
<circle cx="45.2" cy="111.1" r=".25" fill="none" stroke="#f0f" stroke-width=".14"/>
<circle cx="66.7" cy="43.2" r=".25" fill="#f0f"/>
<circle cx="66.7" cy="43.2" r=".25" fill="none" stroke="#f0f" stroke-width=".14"/>
<circle cx="65.4" cy="43.2" r=".25" fill="#f0f"/>
<circle cx="65.4" cy="43.2" r=".25" fill="none" stroke="#f0f" stroke-width=".14"/>
<circle cx="69.2" cy="43.2" r=".25" fill="#f0f"/>
<circle cx="69.2" cy="43.2" r=".25" fill="none" stroke="#f0f" stroke-width=".14"/>
<circle cx="67.9" cy="43.2" r=".25" fill="#f0f"/>
<circle cx="67.9" cy="43.2" r=".25" fill="none" stroke="#f0f" stroke-width=".14"/>
<circle cx="71.7" cy="43.2" r=".25" fill="#f0f"/>
<circle cx="71.7" cy="43.2" r=".25" fill="none" stroke="#f0f" stroke-width=".14"/>
<circle cx="70.5" cy="43.2" r=".25" fill="#f0f"/>
<circle cx="70.5" cy="43.2" r=".25" fill="none" stroke="#f0f" stroke-width=".14"/>
<circle cx="73" cy="43.2" r=".25" fill="#f0f"/>
<circle cx="73" cy="43.2" r=".25" fill="none" stroke="#f0f" stroke-width=".14"/>
<circle cx="60.3" cy="43.2" r=".25" fill="#f0f"/>
<circle cx="60.3" cy="43.2" r=".25" fill="none" stroke="#f0f" stroke-width=".14"/>
<circle cx="59" cy="43.2" r=".25" fill="#f0f"/>
<circle cx="59" cy="43.2" r=".25" fill="none" stroke="#f0f" stroke-width=".14"/>
<circle cx="56.5" cy="43.2" r=".25" fill="#f0f"/>
<circle cx="56.5" cy="43.2" r=".25" fill="none" stroke="#f0f" stroke-width=".14"/>
<circle cx="57.8" cy="43.2" r=".25" fill="#f0f"/>
<circle cx="57.8" cy="43.2" r=".25" fill="none" stroke="#f0f" stroke-width=".14"/>
<circle cx="61.6" cy="43.2" r=".25" fill="#f0f"/>
<circle cx="61.6" cy="43.2" r=".25" fill="none" stroke="#f0f" stroke-width=".14"/>
<circle cx="62.9" cy="43.2" r=".25" fill="#f0f"/>
<circle cx="62.9" cy="43.2" r=".25" fill="none" stroke="#f0f" stroke-width=".14"/>
<circle cx="64.1" cy="43.2" r=".25" fill="#f0f"/>
<circle cx="64.1" cy="43.2" r=".25" fill="none" stroke="#f0f" stroke-width=".14"/>
<circle cx="45.1" cy="53.3" r=".25" fill="#f0f"/>
<circle cx="45.1" cy="53.3" r=".25" fill="none" stroke="#f0f" stroke-width=".14"/>
<circle cx="45.1" cy="55.9" r=".25" fill="#f0f"/>
<circle cx="45.1" cy="55.9" r=".25" fill="none" stroke="#f0f" stroke-width=".14"/>
<circle cx="17.8" cy="54" r=".25" fill="#f0f"/>
<circle cx="17.8" cy="54" r=".25" fill="none" stroke="#f0f" stroke-width=".14"/>
<text font-size="4.1" fill="#400000" x="15.2" y="20.8">ESP32-C3-MINI-1 IO Board</text>
<text font-size="2.2" fill="#f0f" x="68.5" y="100.6">VCC_IN=3.3V</text>
<g font-size="1.8" fill="#f0f">
<text x="258.8" y="202.7">ESP32-C3-MINI-1 IIIO Board</text>
<text x="258.8" y="202.7">ESP32-C3-MINI-1 O Board</text>
<text x="265.2" y="198.9">ESP32-C3-MINI-1 IIIO Board</text>
<text x="265.2" y="198.9">ESP32-C3-MINI-1 O Board</text>
</g>
<g font-size="1.7">
<text x="175.4" y="25.4">ESP32_C3 TO CSK6 GPIO</text>
<text x="174.9" y="42.8">ESP32_C3 TO CSK6 SPI1</text>
</g>
<text font-size="1.7" fill="#008000" x="86.9" y="100.4">1A</text>
<g font-size="1.5" fill="#008000">
<text x="52.8" y="110">R2</text>
<text x="65.5" y="110">R1</text>
</g>
<g font-size="1.1" fill="#f00">
<text x="185.4" y="32">ESP32_RESET</text>
<text x="186.1" y="34.5">DATA READY</text>
<text x="186.1" y="37">HAND SHAKE</text>
<text x="84.7" y="59.4">RXD0</text>
<text x="84.7" y="58.2">TXD0</text>
<text x="25" y="60.6">ESP32_C3_SPI0_MISO_GPIO2</text>
<text x="25.1" y="64.4">ESP32_C3_CHIP_EN</text>
<text x="83.1" y="79.7">ESP32_C3_3V3_IN</text>
<text x="71.5" y="86.1" transform="rotate(-90 71.5 86.1)">IO9</text>
<text x="62.5" y="94.2" transform="rotate(-90 62.5 94.2)">ESP32_C3_SPI0_CS_GPIO10</text>
<text x="65" y="94.2" transform="rotate(-90 65 94.2)">ESP32_C3_GPIO4/ADC1_CH4</text>
<text x="66.3" y="94.2" transform="rotate(-90 66.3 94.2)">ESP32_C3_GPIO5/ADC2_CH0</text>
<text x="67.6" y="94.1" transform="rotate(-90 67.6 94.1)">ESP32_C3_SPI0_CLK_GPIO6</text>
<text x="68.9" y="94.1" transform="rotate(-90 68.9 94.1)">ESP32_C3_SPI0_MOSI_GPIO7</text>
<text x="126.6" y="90.6">TXD0</text>
<text x="126.6" y="91.8">RXD0</text>
<text x="126.9" y="93.1">GND</text>
<text x="127.3" y="94.4">IO9</text>
<text x="144.4" y="93.6">ESP32_C3_CHIP_EN</text>
<text x="93.9" y="100.6">ESP32_C3_3V3_IN</text>
</g>
<g font-size="1.1" fill="#008040">
<text x="195.3" y="32">ESP32_C3_CHIP_EN</text>
<text x="195.3" y="34.6">ESP32_C3_GPIO4/ADC1_CH4</text>
<text x="231.9" y="34.6">GPIO_A_11</text>
<text x="195.3" y="37.1">ESP32_C3_GPIO5/ADC2_CH0</text>
<text x="231.9" y="46">GPIO_A_19/SPI1_MOSI</text>
<text x="120.3" y="49.2">GPIO_A_16</text>
<text x="190.2" y="53.6">ESP32_C3_SPI0_MISO_GPIO2</text>
<text x="231.9" y="49.8">GPIOA_17/SPI1_CS</text>
<text x="231.9" y="53.6">GPIOA_18/SPI1_MISO</text>
<text x="190.4" y="57.4">ESP32_C3_SPI0_CLK_GPIO6</text>
<text x="231.9" y="57.4">GPIOA_20/SPI1_CLK</text>
<text x="120.3" y="68.9">GPIOA_18/SPI1_MISO</text>
<text x="147.1" y="68.9">GPIOA_17/SPI1_CS</text>
</g>
<g font-size="1.1" fill="#000080">
<text x="217.7" y="32.1">R1</text>
<text x="217.7" y="34.7">R2</text>
<text x="221.5" y="32.1">0R</text>
<text x="221.5" y="34.7">0R</text>
<text x="217.7" y="37.2">R3</text>
<text x="221.5" y="37.2">0R</text>
<text x="137.8" y="46.7">J1</text>
<text x="218.3" y="46.1">R4</text>
<text x="221.4" y="45.9">0R</text>
<text x="52.7" y="49.3">U1</text>
<text x="218.3" y="53.7">R6</text>
<text x="218.3" y="49.9">R5</text>
<text x="221.2" y="49.9">0R</text>
<text x="221.4" y="53.5">0R</text>
<text x="12.2" y="57.5">R14</text>
<text x="12.2" y="59.1">10K</text>
<text x="19.8" y="56.9">R15</text>
<text x="19.8" y="58.4">10K</text>
<text x="135.9" y="56.7">PZ-2.0-2*4PW</text>
<text x="218.3" y="57.5">R7</text>
<text x="221.6" y="56.9">0R</text>
<text x="60.5" y="61.4">ESP32-C3-MINI-1</text>
<text x="106.6" y="71.5">R8</text>
<text x="109.5" y="71.5">0R</text>
<text x="137.8" y="66.4">J2</text>
<text x="163.8" y="71.5">R9</text>
<text x="166.8" y="71.5">0R</text>
<text x="135.9" y="76.3">PZ-2.0-2*4PW</text>
<text x="73.7" y="79.8">R13</text>
<text x="80.1" y="79.4">10K</text>
<text x="139.1" y="88">J3</text>
<text x="160" y="88.7">J4</text>
<text x="48.6" y="98.9">U2</text>
<text x="63.1" y="98.7">2.2uH-1.5A</text>
<text x="64.5" y="97.3">L1</text>
<text x="137.8" y="98.8">PZ-2.54-1*5PW</text>
<text x="158.7" y="99.5">PZ-2.54-1*5PW</text>
<text x="28.7" y="105.8">C1</text>
<text x="28.7" y="107.1">10uF</text>
<text x="33.8" y="105.8">C2</text>
<text x="33.8" y="107.1">100nF</text>
<text x="33.9" y="103">R10</text>
<text x="79.5" y="105.8">C4</text>
<text x="79.5" y="107.1">10uF</text>
<text x="88.4" y="105.8">C5</text>
<text x="88.4" y="107.1">100nF</text>
<text x="40.6" y="109.9" transform="rotate(-90 40.6 109.9)">C3</text>
<text x="47.8" y="108.3">SM8081AAC</text>
<text x="51.6" y="110.9">R11</text>
<text x="63" y="113.4">C6</text>
<text x="64.3" y="110.9">R12</text>
<text x="66.8" y="113.4">NC/20pF</text>
<text x="68.1" y="110.9">91K-1%</text>
<text x="55.4" y="114.7">20K-1%</text>
</g>
<g font-size="1.1">
<text x="225.3" y="32.1">R0201</text>
<text x="225.3" y="34.7">R0201</text>
<text x="225.3" y="37.2">R0201</text>
<text x="224" y="46.1">R0201</text>
<text x="50.5" y="53.1">53</text>
<text x="55" y="48.6" transform="rotate(-90 55 48.6)">49</text>
<text x="56.3" y="48.6" transform="rotate(-90 56.3 48.6)">48</text>
<text x="57.5" y="48.6" transform="rotate(-90 57.5 48.6)">47</text>
<text x="58.8" y="48.6" transform="rotate(-90 58.8 48.6)">46</text>
<text x="60.1" y="48.6" transform="rotate(-90 60.1 48.6)">45</text>
<text x="61.3" y="48.6" transform="rotate(-90 61.3 48.6)">44</text>
<text x="62.6" y="48.6" transform="rotate(-90 62.6 48.6)">43</text>
<text x="63.9" y="48.6" transform="rotate(-90 63.9 48.6)">42</text>
<text x="65.1" y="48.6" transform="rotate(-90 65.1 48.6)">41</text>
<text x="66.4" y="48.6" transform="rotate(-90 66.4 48.6)">40</text>
<text x="67.7" y="48.6" transform="rotate(-90 67.7 48.6)">39</text>
<text x="69" y="48.6" transform="rotate(-90 69 48.6)">38</text>
<text x="70.2" y="48.6" transform="rotate(-90 70.2 48.6)">37</text>
<text x="71.5" y="48.6" transform="rotate(-90 71.5 48.6)">36</text>
<text x="72.8" y="48.6" transform="rotate(-90 72.8 48.6)">35</text>
<text x="76.5" y="53.1">50</text>
<text x="136.3" y="49.3">1</text>
<text x="136.3" y="50.5">2</text>
<text x="136.3" y="51.8">3</text>
<text x="136.3" y="53.1">4</text>
<text x="142.5" y="53.1">5</text>
<text x="142.5" y="51.8">6</text>
<text x="142.5" y="50.5">7</text>
<text x="142.5" y="49.3">8</text>
<text x="224" y="53.7">R0201</text>
<text x="224" y="49.9">R0201</text>
<text x="51.2" y="55.6">1</text>
<text x="51.2" y="56.9">2</text>
<text x="51.2" y="58.2">3</text>
<text x="51.2" y="59.4">4</text>
<text x="76.5" y="59.4">30</text>
<text x="76.5" y="58.2">31</text>
<text x="76.5" y="56.9">32</text>
<text x="76.5" y="55.6">33</text>
<text x="76.5" y="54.3">34</text>
<text x="224" y="57.5">R0201</text>
<text x="6.1" y="61.1">R0201</text>
<text x="14.1" y="60.7">R0201</text>
<text x="51.2" y="60.7">5</text>
<text x="51.2" y="62">6</text>
<text x="51.2" y="63.2">7</text>
<text x="51.2" y="64.5">8</text>
<text x="51.2" y="65.8">9</text>
<text x="76.5" y="65.8">25</text>
<text x="76.5" y="64.5">26</text>
<text x="76.5" y="63.2">27</text>
<text x="76.5" y="62">28</text>
<text x="76.5" y="60.7">29</text>
<text x="50.5" y="67">10</text>
<text x="50.5" y="68.3">11</text>
<text x="76.5" y="68.3">51</text>
<text x="112.3" y="71.5">R0201</text>
<text x="136.3" y="69">1</text>
<text x="136.3" y="70.2">2</text>
<text x="136.3" y="71.5">3</text>
<text x="142.5" y="71.5">6</text>
<text x="142.5" y="70.2">7</text>
<text x="142.5" y="69">8</text>
<text x="169.5" y="71.5">R0201</text>
<text x="55" y="74.6" transform="rotate(-90 55 74.6)">52</text>
<text x="57.5" y="74.6" transform="rotate(-90 57.5 74.6)">12</text>
<text x="58.8" y="74.6" transform="rotate(-90 58.8 74.6)">13</text>
<text x="60.1" y="74.6" transform="rotate(-90 60.1 74.6)">14</text>
<text x="61.3" y="74.6" transform="rotate(-90 61.3 74.6)">15</text>
<text x="62.6" y="74.6" transform="rotate(-90 62.6 74.6)">16</text>
<text x="63.9" y="74.6" transform="rotate(-90 63.9 74.6)">17</text>
<text x="65.1" y="74.6" transform="rotate(-90 65.1 74.6)">18</text>
<text x="66.4" y="74.6" transform="rotate(-90 66.4 74.6)">19</text>
<text x="67.7" y="74.6" transform="rotate(-90 67.7 74.6)">20</text>
<text x="69" y="74.6" transform="rotate(-90 69 74.6)">21</text>
<text x="70.2" y="74.6" transform="rotate(-90 70.2 74.6)">22</text>
<text x="71.5" y="74.6" transform="rotate(-90 71.5 74.6)">23</text>
<text x="72.8" y="74.6" transform="rotate(-90 72.8 74.6)">24</text>
<text x="136.3" y="72.8">4</text>
<text x="142.5" y="72.8">5</text>
<text x="76.7" y="82.2">R0201</text>
<text x="137.5" y="90.5">1</text>
<text x="137.5" y="91.8">2</text>
<text x="137.5" y="93.1">3</text>
<text x="137.5" y="94.4">4</text>
<text x="158.5" y="91.2">1</text>
<text x="158.5" y="93.7">2</text>
<text x="18.3" y="101.2">CSK6_5VD_IN</text>
<text x="46.2" y="100.7">4</text>
<text x="56.3" y="100.7">3</text>
<text x="61.7" y="102">L2520</text>
<text x="37" y="102.9">R0201100K</text>
<text x="46.2" y="103.2">1</text>
<text x="46.2" y="105.8">2</text>
<text x="56.3" y="105.8">5</text>
<text x="26.2" y="113.4">GND</text>
<text x="28.7" y="108.3">C0603</text>
<text x="33.8" y="108.3">C0201</text>
<text x="43" y="111.5" transform="rotate(-90 43 111.5)">C0201100nF</text>
<text x="55.4" y="113.4">R0201</text>
<text x="66.8" y="112.2">R0201</text>
<text x="77" y="113.4">GND</text>
<text x="79.5" y="108.3">C0603</text>
<text x="88.4" y="108.3">C0201</text>
<text x="43.9" y="117.2">GND</text>
<text x="66.8" y="114.7">C0201</text>
<text x="254.3" y="200.9">Title</text>
<text x="239" y="208.3">Designer:</text>
<text x="254.3" y="204.6">Size</text>
<text x="254.4" y="208.4">Date: Tuesday, September 06, 2022</text>
<text x="258.8" y="204.6">Document Number</text>
<text x="274.1" y="204.9">Rev</text>
<text x="274.1" y="208.3">Sheet</text>
<text x="283.3" y="208.3">of</text>
</g>
<g font-size="1.1" fill="#008000">
<text x="231.9" y="32">GPIO_A_10</text>
<text x="231.9" y="37.1">GPIO_A_16</text>
<text x="190.4" y="46">ESP32_C3_SPI0_MOSI_GPIO7</text>
<text x="190" y="49.8">ESP32_C3_SPI0_CS_GPIO10</text>
<text x="147.1" y="70.1">GPIO_A_19/SPI1_MOSI</text>
<text x="61.7" y="103.1">DCR&lt;50mohm</text>
<text x="55.4" y="117.1">NOTE:</text>
<text x="55.4" y="118.1">Vout=0.6*(1+R1/R2)</text>
</g>
<g font-size="1.1" fill="#004080">
<text x="53.3" y="53.9">53</text>
<text x="55.8" y="51.5" transform="rotate(-90 55.8 51.5)">49</text>
<text x="57" y="51.5" transform="rotate(-90 57 51.5)">48</text>
<text x="58.3" y="51.5" transform="rotate(-90 58.3 51.5)">47</text>
<text x="59.6" y="51.5" transform="rotate(-90 59.6 51.5)">46</text>
<text x="60.9" y="51.5" transform="rotate(-90 60.9 51.5)">45</text>
<text x="62.1" y="51.5" transform="rotate(-90 62.1 51.5)">44</text>
<text x="63.4" y="51.5" transform="rotate(-90 63.4 51.5)">43</text>
<text x="64.7" y="51.5" transform="rotate(-90 64.7 51.5)">42</text>
<text x="65.9" y="51.5" transform="rotate(-90 65.9 51.5)">41</text>
<text x="67.2" y="51.5" transform="rotate(-90 67.2 51.5)">40</text>
<text x="68.5" y="51.5" transform="rotate(-90 68.5 51.5)">39</text>
<text x="69.7" y="51.5" transform="rotate(-90 69.7 51.5)">38</text>
<text x="71" y="51.5" transform="rotate(-90 71 51.5)">37</text>
<text x="72" y="53.9">NC13</text>
<text x="72.3" y="51.5" transform="rotate(-90 72.3 51.5)">36</text>
<text x="73.6" y="51.5" transform="rotate(-90 73.6 51.5)">35</text>
<text x="53.3" y="56.4">GND0</text>
<text x="53.3" y="57.7">GND1</text>
<text x="53.3" y="58.9">VCC3V3</text>
<text x="72" y="58.9">TXD0</text>
<text x="72" y="57.7">NC10</text>
<text x="72" y="56.4">NC11</text>
<text x="72" y="55.1">NC12</text>
<text x="53.3" y="60.2">NC</text>
<text x="53.3" y="61.5">IO2</text>
<text x="53.3" y="62.7">IO3</text>
<text x="53.3" y="64">NC1</text>
<text x="53.3" y="65.3">EN</text>
<text x="71.9" y="60.2">RXD0</text>
<text x="72.5" y="65.3">IO18</text>
<text x="72.5" y="64">IO19</text>
<text x="72.6" y="62.7">NC8</text>
<text x="72.6" y="61.5">NC9</text>
<text x="53.3" y="66.6">NC2</text>
<text x="53.3" y="67.8">NC3</text>
<text x="53.3" y="69.1">GND2</text>
<text x="55.8" y="71.8" transform="rotate(-90 55.8 71.8)">52</text>
<text x="58.3" y="71.8" transform="rotate(-90 58.3 71.8)">IO0</text>
<text x="59.6" y="71.8" transform="rotate(-90 59.6 71.8)">IO1</text>
<text x="60.9" y="71.8" transform="rotate(-90 60.9 71.8)">GND3</text>
<text x="62.1" y="71.8" transform="rotate(-90 62.1 71.8)">NC4</text>
<text x="63.4" y="71.8" transform="rotate(-90 63.4 71.8)">IO10</text>
<text x="64.7" y="71.8" transform="rotate(-90 64.7 71.8)">NC5</text>
<text x="65.9" y="71.8" transform="rotate(-90 65.9 71.8)">IO4</text>
<text x="67.2" y="71.8" transform="rotate(-90 67.2 71.8)">IO5</text>
<text x="68.5" y="71.8" transform="rotate(-90 68.5 71.8)">IO6</text>
<text x="69.7" y="71.8" transform="rotate(-90 69.7 71.8)">IO7</text>
<text x="71" y="71.8" transform="rotate(-90 71 71.8)">IO8</text>
<text x="72.3" y="71.8" transform="rotate(-90 72.3 71.8)">IO9</text>
<text x="72.6" y="66.6">NC7</text>
<text x="73.6" y="71.8" transform="rotate(-90 73.6 71.8)">NC6</text>
<text x="73.7" y="69.1">51</text>
<text x="48.4" y="101.5">IN</text>
<text x="53.3" y="101.5">LX</text>
<text x="48.4" y="104">EN</text>
<text x="48.4" y="106.6">GND</text>
<text x="53.3" y="106.6">FB</text>
</g>
<g font-size="1.1" fill="#0000a0">
<text x="120.3" y="53">GPIO_A_10</text>
<text x="146.9" y="53">GPIO_A_11</text>
<text x="32.6" y="58.1">ESP32_C3_3V3_IN</text>
<text x="120.3" y="70.1">GPIOA_20/SPI1_CLK</text>
<text x="120.3" y="71.4">module_sel1</text>
<text x="146.9" y="71.4">module_sel0</text>
<text x="120.3" y="72.8">GND</text>
<text x="146.9" y="72.7">CSK6_5VD_IN</text>
</g>
<g font-size="1.1" fill="#f0f">
<text x="245.1" y="208.3">dycheng</text>
<text x="255.3" y="205.9">A2</text>
<text x="258.8" y="205.9">3</text>
<text x="277.2" y="205.8">V1.1</text>
<text x="279.5" y="208.2">2</text>
<text x="287.4" y="208.2">2</text>
</g>
<g font-size=".9">
<text x="30.7" y=".9">5</text>
<text x="89.6" y=".9">4</text>
<text x="148.5" y=".9">3</text>
<text x="207.3" y=".9">2</text>
<text x="266.2" y=".9">1</text>
<text x=".3" y="28">D</text>
<text x="296" y="28">D</text>
<text x=".3" y="79.9">C</text>
<text x="296" y="79.9">C</text>
<text x=".3" y="131.7">B</text>
<text x="296" y="131.7">B</text>
<text x=".3" y="183.5">A</text>
<text x="296" y="183.5">A</text>
<text x="30.7" y="209.6">5</text>
<text x="89.6" y="209.6">4</text>
<text x="148.5" y="209.6">3</text>
<text x="207.3" y="209.6">2</text>
<text x="266.2" y="209.6">1</text>
</g>
</svg>
